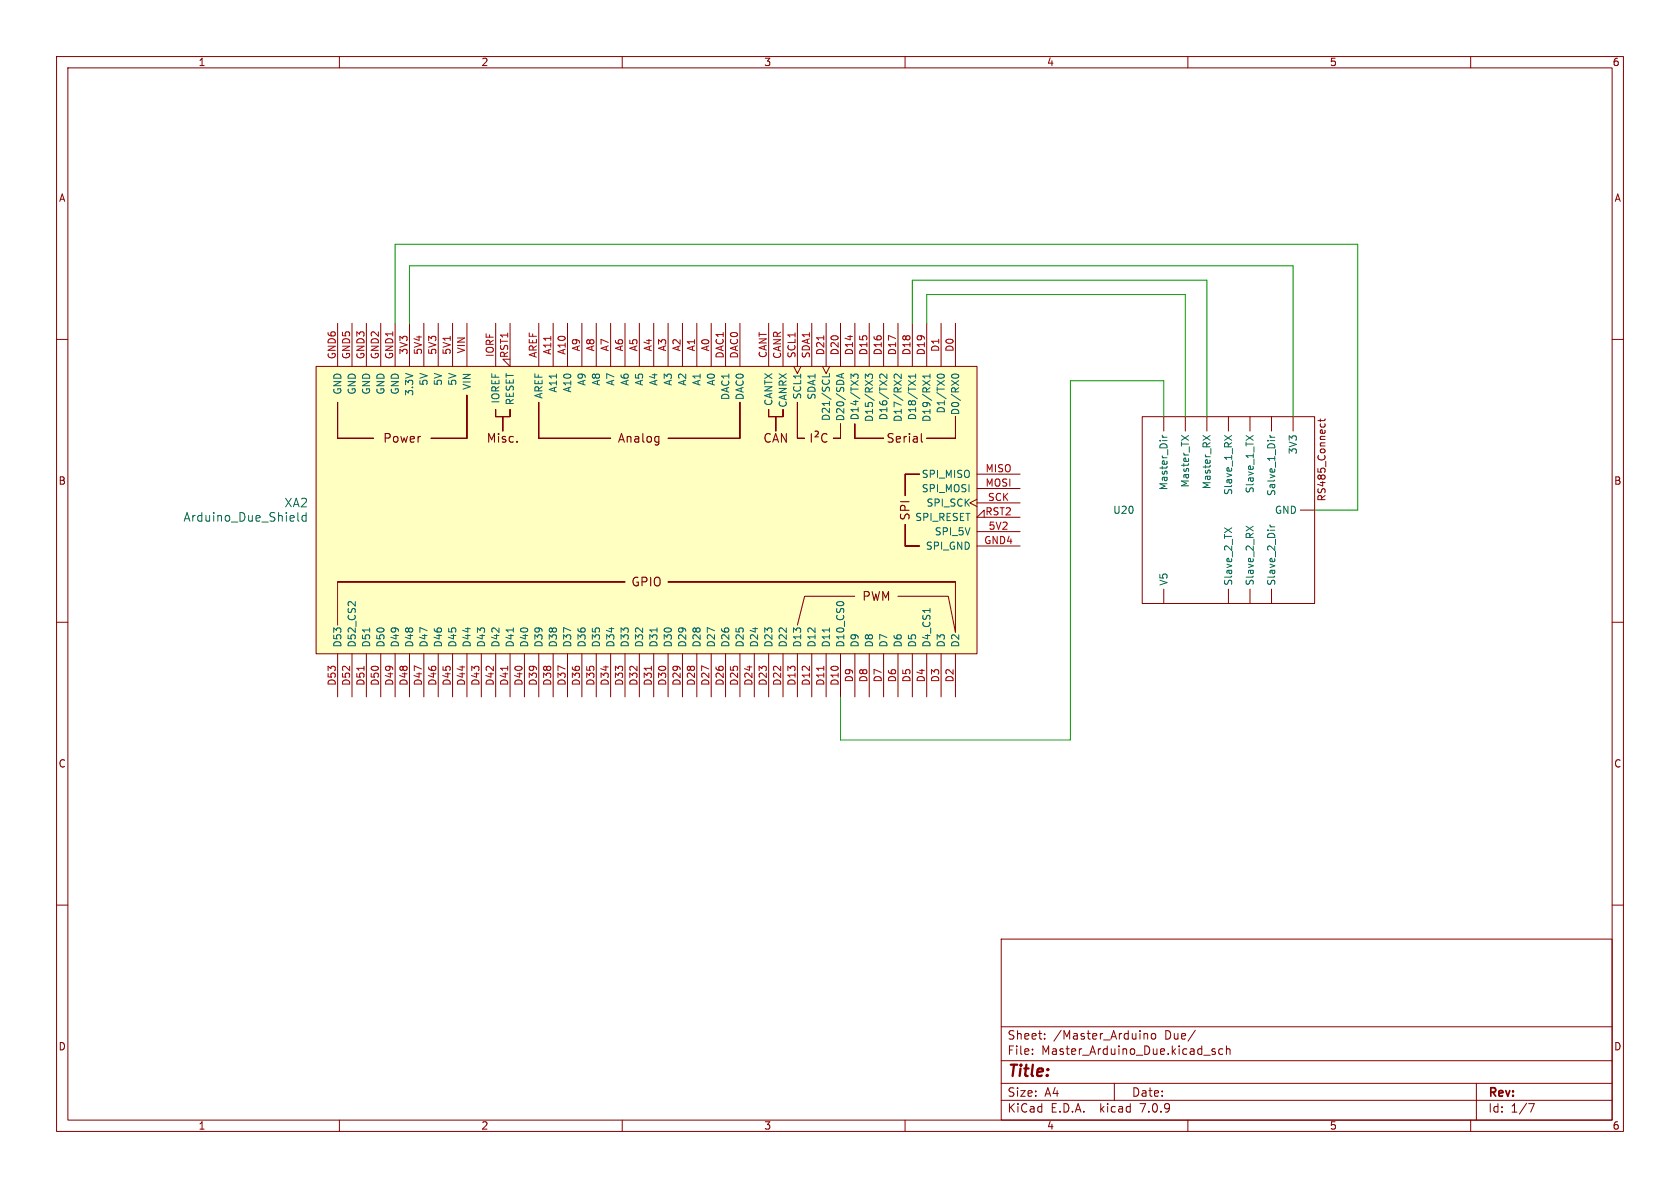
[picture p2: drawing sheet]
<svg xmlns="http://www.w3.org/2000/svg" width="297mm" height="210mm" viewBox="0 0 297 210" stroke-linecap="round" stroke-linejoin="round" font-family="sans-serif">
<g fill="none" stroke="#840000" stroke-width=".18">
<path d="M10 10h277v190h-277zM12 12h273v186h-273zM60 10v2M110 10v2M160 10v2M210 10v2M260 10v2M10 60h2M59.7 57.2v7.6M62.2 57.2v7.6M64.8 57.2v7.6M67.3 57.2v7.6"/>
<path d="M69.8 57.2v7.6M72.4 57.2v7.6M74.9 57.2v7.6M77.5 57.2v7.6M80 57.2v7.6M82.5 57.2v7.6M87.6 57.2v7.6M90.2 57.2v7.6l-1.3-1.3h1.3M95.2 57.2v7.6M97.8 57.2v7.6M100.3 57.2v7.6M102.9 57.2v7.6"/>
<path d="M105.4 57.2v7.6M107.9 57.2v7.6M110.5 57.2v7.6M113 57.2v7.6M115.6 57.2v7.6M118.1 57.2v7.6M120.6 57.2v7.6M123.2 57.2v7.6M125.7 57.2v7.6M128.3 57.2v7.6M130.8 57.2v7.6M135.9 57.2v7.6"/>
<path d="M138.4 57.2v7.6M141 57.2v7.6M143.5 57.2v7.6M146 57.2v7.6M148.6 57.2v7.6M151.1 57.2v7.6M153.7 57.2v7.6M156.2 57.2v7.6M158.7 57.2v7.6M161.3 57.2v7.6M163.8 57.2v7.6M166.4 57.2v7.6"/>
<path d="M168.9 57.2v7.6M285 60h2M55.9 64.8h116.8v50.8h-116.8zM59.7 71.1v6.4zM59.7 77.5h6.3zM76.2 77.5h6.3zM82.5 69.9v7.6zM87.6 72.4v1.3zM87.6 73.7h2.6zM88.9 73.7v2.5zM90.2 72.4v1.3zM95.2 71.1v6.4z"/>
<path d="M95.2 77.5h12.7zM118.1 77.5h12.7zM130.8 71.1v6.4zM135.9 72.4v1.3zM135.9 73.7h2.5zM137.2 73.7v2.5zM138.4 72.4v1.3zM140.3 64.8l.7 1.2 .6-1.2M141 71.1v6.4zM141 77.5h1.2zM145.4 64.8l.6 1.2 .7-1.2M147.3 77.5h1.3z"/>
<path d="M148.6 74.9v2.6zM151.1 74.9v2.6zM151.1 77.5h5.1zM163.8 77.5h5.1zM168.9 73.7v3.8zM201.9 73.7h30.5v33h-30.5zM205.7 73.7v2.5M209.5 73.7v2.5M213.4 73.7v2.5M217.2 73.7v2.5M221 73.7v2.5M224.8 73.7v2.5"/>
<path d="M228.6 73.7v2.5M233.4 74.1v.4M233.5 74.9l-.1 .4M234.2 74.9l.1 .4M234.3 74.1l-.2 .3h-1.1M160 83.8h2.6zM160 83.8v3.8zM160 92.7v3.8zM160 96.5h2.6zM172.7 88.3l-1.3 .6 1.3 .6M172.7 94h7.6M172.7 96.5h7.6"/>
<path d="M172.7 83.8h7.6M172.7 86.4h7.6M172.7 88.9h7.6M174 91.4v-1.2l-1.3 1.2h7.6M229.9 90.2h2.5M10 110h2M59.7 102.9h50.8zM59.7 102.9v7.6M59.7 115.6v7.6M62.2 115.6v7.6M64.8 115.6v7.6M67.3 115.6v7.6"/>
<path d="M69.8 115.6v7.6M72.4 115.6v7.6M74.9 115.6v7.6M77.5 115.6v7.6M80 115.6v7.6M82.5 115.6v7.6M85.1 115.6v7.6M87.6 115.6v7.6M90.2 115.6v7.6M92.7 115.6v7.6M95.2 115.6v7.6M97.8 115.6v7.6"/>
<path d="M100.3 115.6v7.6M102.9 115.6v7.6M105.4 115.6v7.6M107.9 115.6v7.6M110.5 115.6v7.6M113 115.6v7.6M115.6 115.6v7.6M118.1 102.9h50.8zM118.1 115.6v7.6M120.6 115.6v7.6M123.2 115.6v7.6M125.7 115.6v7.6"/>
<path d="M128.3 115.6v7.6M130.8 115.6v7.6M133.3 115.6v7.6M135.9 115.6v7.6M138.4 115.6v7.6M141 115.6v7.6M143.5 115.6v7.6M146 115.6v7.6M148.6 115.6v7.6M151.1 105.4h-8.9l-1.2 5.1M151.1 115.6v7.6M153.7 115.6v7.6"/>
<path d="M156.2 115.6v7.6M158.7 115.6v7.6M161.3 115.6v7.6M163.8 115.6v7.6M166.4 115.6v7.6M168.9 102.9v8.9l-1.3-6.4h-8.9M168.9 115.6v7.6M205.7 104.1v2.6M217.2 104.1v2.6M221 104.1v2.6M224.8 104.1v2.6M285 110h2"/>
<path d="M10 160h2M285 160h2M177 166h108v32h-108zM60 198v2M110 198v2M160 198v2M177 194.5h108M177 191.5h108M177 187.5h108M177 181.5h108M182.5 186.3v.1M182.5 185.5v.1"/>
<path d="M184.7 183.6v.1M184.7 182.8v.1M197 191.5v3M202.2 182.7v1M202.2 182.8l.3-.1 .3 .1 .1 .9M203.6 182.8l.2-.1 .4 .1 .1 .6-.1 .2-.4 .1-.2-.1zM210 198v2M211.3 182.1l-1.3 2M214.2 185.7l.7 .4-.2 .3-.5-.1M214.8 185.5l-.3-.1-.3 .2M216.2 185.5l-.5-.1-.2 .3v.4l.1 .2h.6M216.8 185.5l.2-.1 .4 .1 .1 .9"/>
<path d="M216.8 184.9v1.5M260 198v2M261 191.5v6.5M270.2 195.1h1l-.6 1.5"/>
</g>
<g fill="none" stroke="#006464" stroke-width=".18">
<path d="M146.6 66v.6h-1.2M148.8 66.1v.6M149.2 66l-1.3 .4 1.3 .5M150.4 66.9v-.8l.5 .5 .1-.4h.6l.1 .2-.1 .5M153 66.9v-.8l.5 .5 .1-.4h.5l.1 .2-.1 .5M156.8 66.1v.8l-.9-.8-.4 .3 .1 .5M159.3 66.1v.8l-.9-.8-.3 .3 .1 .5M161.9 66.1v.8M161.9 66.5h-1.3l.4 .4M164.4 66.5h-1.3l.4 .4M164.4 66.1v.8M165.7 66.7v-.1a.68 .68 0 0 1 .6-.5 .68 .68 0 0 1 .6 .5v.1"/>
<path d="M168.5 66.8l-.3-.2a.68 .68 0 0 1 .7-.5 .68 .68 0 0 1 .6 .5l-.3 .2M205.5 77.3h.8M205.5 76.9l.2 .4M208.9 77l1.2 .8M210.1 77l-1.2 .8M212.7 77l1.2 .8M213.9 77l-1.2 .8M216.5 77l1.2 .8M217.7 77l-1.2 .8M220.3 77l1.3 .8M221.6 77l-1.3 .8M224.5 77.3h.9"/>
<path d="M224.5 76.9l.3 .4M52.7 90.6v1.3l.2 .2M54.1 90.6v1.5M54.1 91.2l-.4-.1-.3 .3v.4l.1 .3h.6M216.5 93.3l1.2 .9M217.7 93.3l-1.2 .9M220.3 93l1.3 .9M221.6 93l-1.3 .9M224.5 92.8l.3 .3M224.5 93.1h.9M61.7 106.4h.4M62.8 106.4v.7"/>
<path d="M65.3 111v.7M90.7 111v.7M116.1 111v.7M146.6 111v.7M164.4 107.6v.7"/>
</g>
<path d="M55.9 64.8h116.8v50.8h-116.8z" fill="#ffffc2" stroke="#ffffc2" stroke-width=".18"/>
<path d="M91.4 78v.2M116 77.1l.5 .1M116.5 77.1v1.3l-.3 .3M116.5 78.1l-.5 .1M143.4 76.6v1.6M144.1 76.3l.4-.1a.31 .31 0 0 1 .1 .5l-.5 .5h.6M146.2 76.8a.61 .61 0 0 0-.8 0 .61 .61 0 0 0-.1 .7 .57 .57 0 0 0 .2 .6 .57 .57 0 0 0 .7-.1M162.9 76.6v1.3l.2 .3" fill="none" stroke="#840000" stroke-width=".19"/>
<path d="M145.6 59.4v.7M64.4 117.8v.7M89.8 117.8v.7M115.2 117.8v.7M145.6 117.8v.7" fill="none" stroke="#a90000" stroke-width=".18"/>
<path d="M69.8 57.2v-14h170.2v47h-7.6M72.4 57.2v-10.2h156.2v26.7M161.3 57.2v-7.7h52.1v24.2M163.8 57.2v-5.1h45.7v21.6M205.7 73.7v-6.4h-16.5v63.5h-40.6v-7.6" fill="none" stroke="#009600" stroke-width=".18"/>
<text font-size="2.8" fill="#840000" x="178" y="190.9">Title:</text>
<g font-size="2.1" fill="#840000">
<text x="67.6" y="78.5">Power</text>
<text x="85.9" y="78.5">Misc.</text>
<text x="109.1" y="78.5">Analog</text>
<text x="134.8" y="78.5">CAN</text>
<text x="156.6" y="78.5">Serial</text>
<text x="161.1" y="92.2" transform="rotate(-90 161.1 92.2)">SPI</text>
<text x="111.5" y="103.9">GPIO</text>
<text x="152.3" y="106.5">PWM</text>
<text x="178" y="184">Sheet:</text>
<text x="186.2" y="184">/Master_Arduino</text>
<text x="206" y="184">Due/</text>
<text x="178" y="186.7">File:</text>
<text x="184.1" y="186.7">Master_Arduino_Due.kicad_sch</text>
<text x="178" y="196.9">KiCad</text>
<text x="178" y="194.1">Size:</text>
<text x="184.7" y="194.1">A4</text>
<text x="185.7" y="196.9">E.D.A.</text>
<text x="194.6" y="196.9">kicad</text>
<text x="200" y="194.1">Date:</text>
<text x="201.8" y="196.9">7.0.9</text>
<text x="263" y="194.3">Rev:</text>
<text x="263" y="196.9">Id:</text>
<text x="267.1" y="196.9">1/7</text>
</g>
<g font-size="2.1" fill="#006464">
<text x="50.2" y="89.9">XA2</text>
<text x="32.3" y="92.4">Arduino_Due_Shield</text>
</g>
<g font-size="1.8" fill="#840000">
<text x="35" y="11.9">1</text>
<text x="85" y="11.9">2</text>
<text x="135" y="11.9">3</text>
<text x="185" y="11.9">4</text>
<text x="235" y="11.9">5</text>
<text x="285" y="11.9">6</text>
<text x="10.3" y="35.9">A</text>
<text x="285.3" y="35.9">A</text>
<text x="10.3" y="85.9">B</text>
<text x="234.6" y="88.7" transform="rotate(-90 234.6 88.7)">RS485_Connect</text>
<text x="285.3" y="85.9">B</text>
<text x="10.3" y="135.9">C</text>
<text x="285.3" y="135.9">C</text>
<text x="10.3" y="185.9">D</text>
<text x="285.3" y="185.9">D</text>
<text x="35" y="199.9">1</text>
<text x="85" y="199.9">2</text>
<text x="135" y="199.9">3</text>
<text x="185" y="199.9">4</text>
<text x="235" y="199.9">5</text>
<text x="285" y="199.9">6</text>
</g>
<g font-size="1.8" fill="#a90000">
<text x="59.4" y="63.6" transform="rotate(-90 59.4 63.6)">GND6</text>
<text x="62" y="63.6" transform="rotate(-90 62 63.6)">GND5</text>
<text x="64.5" y="63.6" transform="rotate(-90 64.5 63.6)">GND3</text>
<text x="67.1" y="63.6" transform="rotate(-90 67.1 63.6)">GND2</text>
<text x="69.6" y="63.6" transform="rotate(-90 69.6 63.6)">GND1</text>
<text x="72.1" y="62.8" transform="rotate(-90 72.1 62.8)">3V3</text>
<text x="74.7" y="62.8" transform="rotate(-90 74.7 62.8)">5V4</text>
<text x="77.2" y="62.8" transform="rotate(-90 77.2 62.8)">5V3</text>
<text x="79.8" y="62.8" transform="rotate(-90 79.8 62.8)">5V1</text>
<text x="82.3" y="62.6" transform="rotate(-90 82.3 62.6)">VIN</text>
<text x="87.4" y="63.2" transform="rotate(-90 87.4 63.2)">IORF</text>
<text x="89.9" y="63.4" transform="rotate(-90 89.9 63.4)">RST1</text>
<text x="95" y="63.4" transform="rotate(-90 95 63.4)">AREF</text>
<text x="97.5" y="62.8" transform="rotate(-90 97.5 62.8)">A11</text>
<text x="100.1" y="62.8" transform="rotate(-90 100.1 62.8)">A10</text>
<text x="102.6" y="62.2" transform="rotate(-90 102.6 62.2)">A9</text>
<text x="105.2" y="62.2" transform="rotate(-90 105.2 62.2)">A8</text>
<text x="107.7" y="62.2" transform="rotate(-90 107.7 62.2)">A7</text>
<text x="110.2" y="62.2" transform="rotate(-90 110.2 62.2)">A6</text>
<text x="112.8" y="62.2" transform="rotate(-90 112.8 62.2)">A5</text>
<text x="115.3" y="62.2" transform="rotate(-90 115.3 62.2)">A4</text>
<text x="117.9" y="62.2" transform="rotate(-90 117.9 62.2)">A3</text>
<text x="120.4" y="62.2" transform="rotate(-90 120.4 62.2)">A2</text>
<text x="122.9" y="62.2" transform="rotate(-90 122.9 62.2)">A1</text>
<text x="125.5" y="62.2" transform="rotate(-90 125.5 62.2)">A0</text>
<text x="128" y="63.5" transform="rotate(-90 128 63.5)">DAC1</text>
<text x="130.6" y="63.5" transform="rotate(-90 130.6 63.5)">DAC0</text>
<text x="135.6" y="63.4" transform="rotate(-90 135.6 63.4)">CANT</text>
<text x="138.2" y="63.5" transform="rotate(-90 138.2 63.5)">CANR</text>
<text x="140.7" y="63.4" transform="rotate(-90 140.7 63.4)">SCL1</text>
<text x="143.3" y="63.5" transform="rotate(-90 143.3 63.5)">SDA1</text>
<text x="145.8" y="62.9" transform="rotate(-90 145.8 62.9)">D21</text>
<text x="148.3" y="62.9" transform="rotate(-90 148.3 62.9)">D20</text>
<text x="150.9" y="62.9" transform="rotate(-90 150.9 62.9)">D14</text>
<text x="153.4" y="62.9" transform="rotate(-90 153.4 62.9)">D15</text>
<text x="156" y="62.9" transform="rotate(-90 156 62.9)">D16</text>
<text x="158.5" y="62.9" transform="rotate(-90 158.5 62.9)">D17</text>
<text x="161" y="62.9" transform="rotate(-90 161 62.9)">D18</text>
<text x="163.6" y="62.9" transform="rotate(-90 163.6 62.9)">D19</text>
<text x="166.1" y="62.3" transform="rotate(-90 166.1 62.3)">D1</text>
<text x="168.7" y="62.3" transform="rotate(-90 168.7 62.3)">D0</text>
<text x="174.1" y="83.6">MISO</text>
<text x="174.1" y="86.1">MOSI</text>
<text x="174.6" y="88.6">SCK</text>
<text x="174.1" y="91.2">RST2</text>
<text x="174.7" y="93.7">5V2</text>
<text x="173.9" y="96.3">GND4</text>
<text x="59.4" y="121.3" transform="rotate(-90 59.4 121.3)">D53</text>
<text x="62" y="121.3" transform="rotate(-90 62 121.3)">D52</text>
<text x="64.5" y="121.3" transform="rotate(-90 64.5 121.3)">D51</text>
<text x="67.1" y="121.3" transform="rotate(-90 67.1 121.3)">D50</text>
<text x="69.6" y="121.3" transform="rotate(-90 69.6 121.3)">D49</text>
<text x="72.1" y="121.3" transform="rotate(-90 72.1 121.3)">D48</text>
<text x="74.7" y="121.3" transform="rotate(-90 74.7 121.3)">D47</text>
<text x="77.2" y="121.3" transform="rotate(-90 77.2 121.3)">D46</text>
<text x="79.8" y="121.3" transform="rotate(-90 79.8 121.3)">D45</text>
<text x="82.3" y="121.3" transform="rotate(-90 82.3 121.3)">D44</text>
<text x="84.8" y="121.3" transform="rotate(-90 84.8 121.3)">D43</text>
<text x="87.4" y="121.3" transform="rotate(-90 87.4 121.3)">D42</text>
<text x="89.9" y="121.3" transform="rotate(-90 89.9 121.3)">D41</text>
<text x="92.5" y="121.3" transform="rotate(-90 92.5 121.3)">D40</text>
<text x="95" y="121.3" transform="rotate(-90 95 121.3)">D39</text>
<text x="97.5" y="121.3" transform="rotate(-90 97.5 121.3)">D38</text>
<text x="100.1" y="121.3" transform="rotate(-90 100.1 121.3)">D37</text>
<text x="102.6" y="121.3" transform="rotate(-90 102.6 121.3)">D36</text>
<text x="105.2" y="121.3" transform="rotate(-90 105.2 121.3)">D35</text>
<text x="107.7" y="121.3" transform="rotate(-90 107.7 121.3)">D34</text>
<text x="110.2" y="121.3" transform="rotate(-90 110.2 121.3)">D33</text>
<text x="112.8" y="121.3" transform="rotate(-90 112.8 121.3)">D32</text>
<text x="115.3" y="121.3" transform="rotate(-90 115.3 121.3)">D31</text>
<text x="117.9" y="121.3" transform="rotate(-90 117.9 121.3)">D30</text>
<text x="120.4" y="121.3" transform="rotate(-90 120.4 121.3)">D29</text>
<text x="122.9" y="121.3" transform="rotate(-90 122.9 121.3)">D28</text>
<text x="125.5" y="121.3" transform="rotate(-90 125.5 121.3)">D27</text>
<text x="128" y="121.3" transform="rotate(-90 128 121.3)">D26</text>
<text x="130.6" y="121.3" transform="rotate(-90 130.6 121.3)">D25</text>
<text x="133.1" y="121.3" transform="rotate(-90 133.1 121.3)">D24</text>
<text x="135.6" y="121.3" transform="rotate(-90 135.6 121.3)">D23</text>
<text x="138.2" y="121.3" transform="rotate(-90 138.2 121.3)">D22</text>
<text x="140.7" y="121.3" transform="rotate(-90 140.7 121.3)">D13</text>
<text x="143.3" y="121.3" transform="rotate(-90 143.3 121.3)">D12</text>
<text x="145.8" y="121.3" transform="rotate(-90 145.8 121.3)">D11</text>
<text x="148.3" y="121.3" transform="rotate(-90 148.3 121.3)">D10</text>
<text x="150.9" y="120.7" transform="rotate(-90 150.9 120.7)">D9</text>
<text x="153.4" y="120.7" transform="rotate(-90 153.4 120.7)">D8</text>
<text x="156" y="120.7" transform="rotate(-90 156 120.7)">D7</text>
<text x="158.5" y="120.7" transform="rotate(-90 158.5 120.7)">D6</text>
<text x="161" y="120.7" transform="rotate(-90 161 120.7)">D5</text>
<text x="163.6" y="120.7" transform="rotate(-90 163.6 120.7)">D4</text>
<text x="166.1" y="120.7" transform="rotate(-90 166.1 120.7)">D3</text>
<text x="168.7" y="120.7" transform="rotate(-90 168.7 120.7)">D2</text>
</g>
<g font-size="1.8" fill="#006464">
<text x="60.6" y="69.9" transform="rotate(-90 60.6 69.9)">GND</text>
<text x="63.1" y="69.9" transform="rotate(-90 63.1 69.9)">GND</text>
<text x="65.6" y="69.9" transform="rotate(-90 65.6 69.9)">GND</text>
<text x="68.2" y="69.9" transform="rotate(-90 68.2 69.9)">GND</text>
<text x="70.7" y="69.9" transform="rotate(-90 70.7 69.9)">GND</text>
<text x="73.3" y="70.1" transform="rotate(-90 73.3 70.1)">3.3V</text>
<text x="75.8" y="68.3" transform="rotate(-90 75.8 68.3)">5V</text>
<text x="78.3" y="68.3" transform="rotate(-90 78.3 68.3)">5V</text>
<text x="80.9" y="68.3" transform="rotate(-90 80.9 68.3)">5V</text>
<text x="83.4" y="69" transform="rotate(-90 83.4 69)">VIN</text>
<text x="88.5" y="71.4" transform="rotate(-90 88.5 71.4)">IOREF</text>
<text x="91" y="71.7" transform="rotate(-90 91 71.7)">RESET</text>
<text x="96.1" y="70.6" transform="rotate(-90 96.1 70.6)">AREF</text>
<text x="98.7" y="69.5" transform="rotate(-90 98.7 69.5)">A11</text>
<text x="101.2" y="69.5" transform="rotate(-90 101.2 69.5)">A10</text>
<text x="103.7" y="68.3" transform="rotate(-90 103.7 68.3)">A9</text>
<text x="106.3" y="68.3" transform="rotate(-90 106.3 68.3)">A8</text>
<text x="108.8" y="68.3" transform="rotate(-90 108.8 68.3)">A7</text>
<text x="111.4" y="68.3" transform="rotate(-90 111.4 68.3)">A6</text>
<text x="113.9" y="68.3" transform="rotate(-90 113.9 68.3)">A5</text>
<text x="116.4" y="68.3" transform="rotate(-90 116.4 68.3)">A4</text>
<text x="119" y="68.3" transform="rotate(-90 119 68.3)">A3</text>
<text x="121.5" y="68.3" transform="rotate(-90 121.5 68.3)">A2</text>
<text x="124.1" y="68.3" transform="rotate(-90 124.1 68.3)">A1</text>
<text x="126.6" y="68.3" transform="rotate(-90 126.6 68.3)">A0</text>
<text x="129.1" y="70.8" transform="rotate(-90 129.1 70.8)">DAC1</text>
<text x="131.7" y="70.8" transform="rotate(-90 131.7 70.8)">DAC0</text>
<text x="136.8" y="71.9" transform="rotate(-90 136.8 71.9)">CANTX</text>
<text x="141.8" y="70.7" transform="rotate(-90 141.8 70.7)">SCL1</text>
<text x="144.4" y="70.8" transform="rotate(-90 144.4 70.8)">SDA1</text>
<text x="139.3" y="72.2" transform="rotate(-90 139.3 72.2)">CANRX</text>
<text x="146.9" y="74.5" transform="rotate(-90 146.9 74.5)">D21/SCL</text>
<text x="149.5" y="74.6" transform="rotate(-90 149.5 74.6)">D20/SDA</text>
<text x="152" y="74.4" transform="rotate(-90 152 74.4)">D14/TX3</text>
<text x="154.5" y="74.7" transform="rotate(-90 154.5 74.7)">D15/RX3</text>
<text x="157.1" y="74.4" transform="rotate(-90 157.1 74.4)">D16/TX2</text>
<text x="159.6" y="74.7" transform="rotate(-90 159.6 74.7)">D17/RX2</text>
<text x="162.2" y="74.4" transform="rotate(-90 162.2 74.4)">D18/TX1</text>
<text x="164.7" y="74.7" transform="rotate(-90 164.7 74.7)">D19/RX1</text>
<text x="167.2" y="73.2" transform="rotate(-90 167.2 73.2)">D1/TX0</text>
<text x="169.8" y="73.5" transform="rotate(-90 169.8 73.5)">D0/RX0</text>
<text x="229.5" y="80.4" transform="rotate(-90 229.5 80.4)">3V3</text>
<text x="162.9" y="84.7">SPI_MISO</text>
<text x="162.9" y="87.2">SPI_MOSI</text>
<text x="163.7" y="89.8">SPI_SCK</text>
<text x="206.6" y="86.8" transform="rotate(-90 206.6 86.8)">Master_Dir</text>
<text x="210.4" y="86.3" transform="rotate(-90 210.4 86.3)">Master_TX</text>
<text x="214.2" y="86.6" transform="rotate(-90 214.2 86.6)">Master_RX</text>
<text x="218" y="87.6" transform="rotate(-90 218 87.6)">Slave_1_RX</text>
<text x="221.8" y="87.3" transform="rotate(-90 221.8 87.3)">Slave_1_TX</text>
<text x="225.7" y="87.8" transform="rotate(-90 225.7 87.8)">Salve_1_Dir</text>
<text x="161.7" y="92.3">SPI_RESET</text>
<text x="165.2" y="94.8">SPI_5V</text>
<text x="196.7" y="91">U20</text>
<text x="225.3" y="91">GND</text>
<text x="163.6" y="97.4">SPI_GND</text>
<text x="206.6" y="103.6" transform="rotate(-90 206.6 103.6)">V5</text>
<text x="218" y="103.6" transform="rotate(-90 218 103.6)">Slave_2_TX</text>
<text x="221.8" y="103.6" transform="rotate(-90 221.8 103.6)">Slave_2_RX</text>
<text x="225.7" y="103.6" transform="rotate(-90 225.7 103.6)">Slave_2_Dir</text>
<text x="60.6" y="114.6" transform="rotate(-90 60.6 114.6)">D53</text>
<text x="63.1" y="114.6" transform="rotate(-90 63.1 114.6)">D52_CS2</text>
<text x="65.6" y="114.6" transform="rotate(-90 65.6 114.6)">D51</text>
<text x="68.2" y="114.6" transform="rotate(-90 68.2 114.6)">D50</text>
<text x="70.7" y="114.6" transform="rotate(-90 70.7 114.6)">D49</text>
<text x="73.3" y="114.6" transform="rotate(-90 73.3 114.6)">D48</text>
<text x="75.8" y="114.6" transform="rotate(-90 75.8 114.6)">D47</text>
<text x="78.3" y="114.6" transform="rotate(-90 78.3 114.6)">D46</text>
<text x="80.9" y="114.6" transform="rotate(-90 80.9 114.6)">D45</text>
<text x="83.4" y="114.6" transform="rotate(-90 83.4 114.6)">D44</text>
<text x="86" y="114.6" transform="rotate(-90 86 114.6)">D43</text>
<text x="88.5" y="114.6" transform="rotate(-90 88.5 114.6)">D42</text>
<text x="91" y="114.6" transform="rotate(-90 91 114.6)">D41</text>
<text x="93.6" y="114.6" transform="rotate(-90 93.6 114.6)">D40</text>
<text x="96.1" y="114.6" transform="rotate(-90 96.1 114.6)">D39</text>
<text x="98.7" y="114.6" transform="rotate(-90 98.7 114.6)">D38</text>
<text x="101.2" y="114.6" transform="rotate(-90 101.2 114.6)">D37</text>
<text x="103.7" y="114.6" transform="rotate(-90 103.7 114.6)">D36</text>
<text x="106.3" y="114.6" transform="rotate(-90 106.3 114.6)">D35</text>
<text x="108.8" y="114.6" transform="rotate(-90 108.8 114.6)">D34</text>
<text x="111.4" y="114.6" transform="rotate(-90 111.4 114.6)">D33</text>
<text x="113.9" y="114.6" transform="rotate(-90 113.9 114.6)">D32</text>
<text x="116.4" y="114.6" transform="rotate(-90 116.4 114.6)">D31</text>
<text x="119" y="114.6" transform="rotate(-90 119 114.6)">D30</text>
<text x="121.5" y="114.6" transform="rotate(-90 121.5 114.6)">D29</text>
<text x="124.1" y="114.6" transform="rotate(-90 124.1 114.6)">D28</text>
<text x="126.6" y="114.6" transform="rotate(-90 126.6 114.6)">D27</text>
<text x="129.1" y="114.6" transform="rotate(-90 129.1 114.6)">D26</text>
<text x="131.7" y="114.6" transform="rotate(-90 131.7 114.6)">D25</text>
<text x="134.2" y="114.6" transform="rotate(-90 134.2 114.6)">D24</text>
<text x="136.8" y="114.6" transform="rotate(-90 136.8 114.6)">D23</text>
<text x="139.3" y="114.6" transform="rotate(-90 139.3 114.6)">D22</text>
<text x="141.8" y="114.6" transform="rotate(-90 141.8 114.6)">D13</text>
<text x="144.4" y="114.6" transform="rotate(-90 144.4 114.6)">D12</text>
<text x="146.9" y="114.6" transform="rotate(-90 146.9 114.6)">D11</text>
<text x="149.5" y="114.6" transform="rotate(-90 149.5 114.6)">D10_CS0</text>
<text x="152" y="114.6" transform="rotate(-90 152 114.6)">D9</text>
<text x="154.5" y="114.6" transform="rotate(-90 154.5 114.6)">D8</text>
<text x="157.1" y="114.6" transform="rotate(-90 157.1 114.6)">D7</text>
<text x="159.6" y="114.6" transform="rotate(-90 159.6 114.6)">D6</text>
<text x="162.2" y="114.6" transform="rotate(-90 162.2 114.6)">D5</text>
<text x="164.7" y="114.6" transform="rotate(-90 164.7 114.6)">D4_CS1</text>
<text x="167.2" y="114.6" transform="rotate(-90 167.2 114.6)">D3</text>
<text x="169.8" y="114.6" transform="rotate(-90 169.8 114.6)">D2</text>
</g>
</svg>
